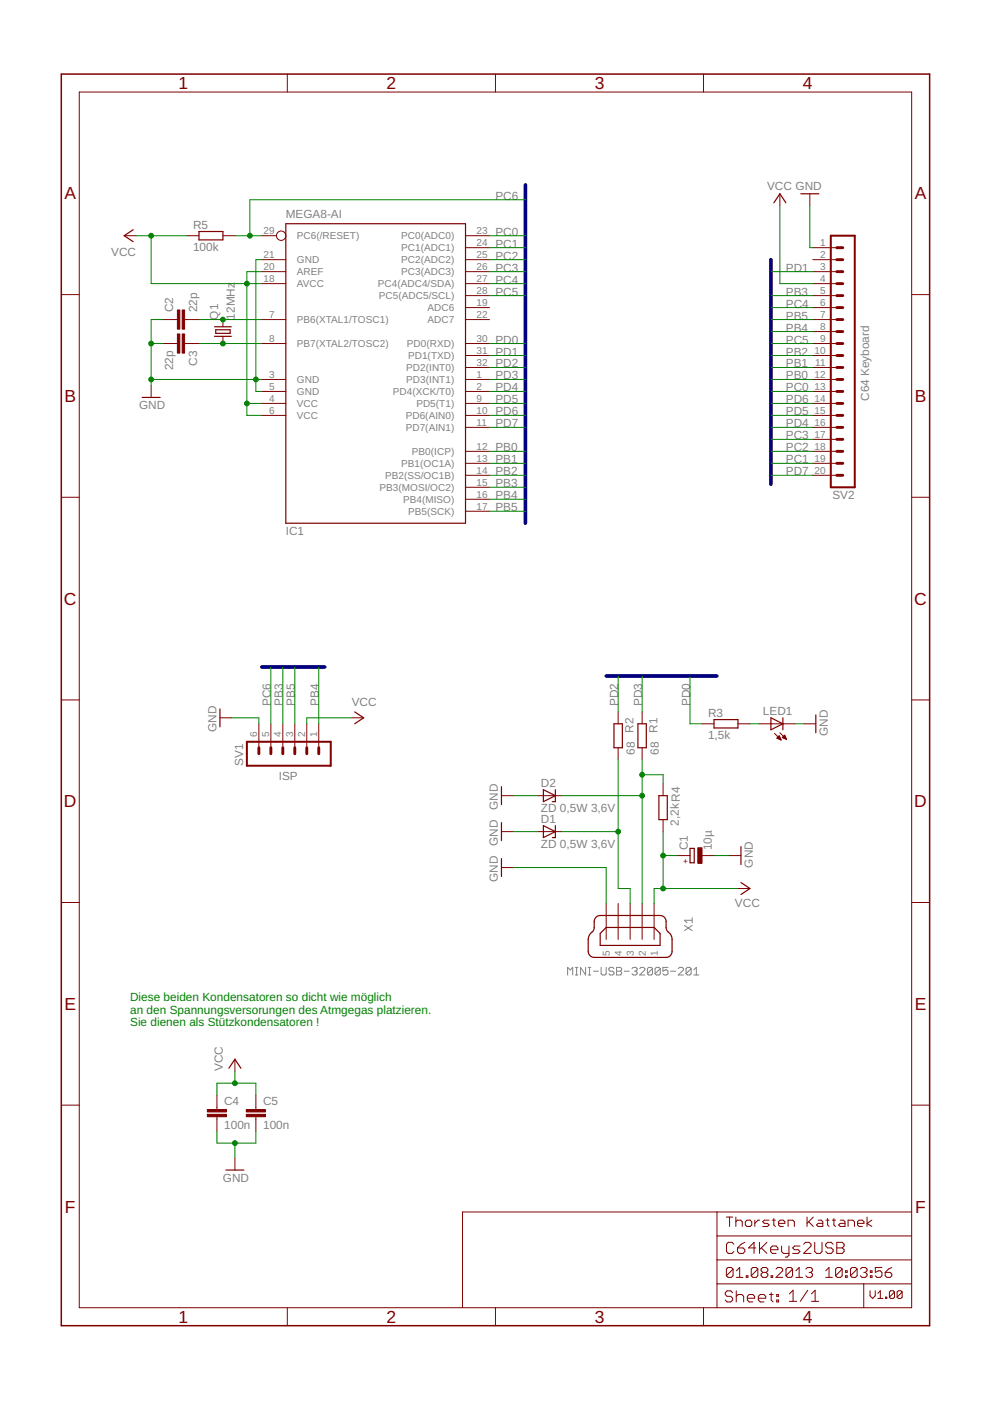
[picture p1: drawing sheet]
<svg xmlns="http://www.w3.org/2000/svg" width="210mm" height="297mm" viewBox="0 0 210 297" stroke-linecap="round" stroke-linejoin="round" font-family="sans-serif">
<g fill="none" stroke="#808080" stroke-width=".21">
<path d="M145.1 196.2l1.6 1.1M146.7 196.2l-1.6 1.1M146.7 195.1h-1.6l.5 .6M146.7 194.6v1.1M120.4 206.7v-1.6l.5 .5 .5-.5v1.6M122 206.7h.5M122 205.1h.5M122.3 205.1v1.6M124.2 205.1v1.6l-1.1-1.6v1.6M124.7 206.7h.6M124.7 205.1h.6M125 205.1v1.6"/>
<path d="M125.8 205.9h1.1M127.4 205.1v1.4l.3 .2h.6l.2-.2v-1.4M130.2 205.4l-.3-.3h-.6l-.2 .3v.2l.2 .3h.6l.3 .3v.3l-.3 .2h-.6l-.2-.2M130.7 205.1h.8l.3 .3v.2l-.3 .3 .3 .3v.3l-.3 .2h-.8zM130.7 205.9h.8M132.4 205.9h1M134 205.4l.3-.3h.5l.3 .3v.2l-.3 .3M134.5 205.9h.3M134.8 205.9l.3 .3v.3l-.3 .2h-.5l-.3-.2M135.6 205.4l.3-.3h.5l.3 .3v.2l-1.1 1.1h1.1M138.3 205.4v1.1l-.2 .2h-.6l-.2-.2M138.3 205.4l-.2-.3h-.6l-.2 .3v1.1"/>
<path d="M138.3 205.4l-1 1.1M140 205.4v1.1l-.3 .2h-.5l-.3-.2M140 205.4l-.3-.3h-.5l-.3 .3v1.1M140 205.4l-1.1 1.1M141.6 205.1h-1.1v.8l.9-.3 .2 .3v.6l-.2 .2h-.6l-.3-.2M142.2 205.9h1.1M143.8 205.4l.3-.3h.5l.3 .3v.2l-1.1 1.1h1.1M146.5 205.4v1.1l-.2 .2h-.6l-.2-.2M146.5 205.4l-.2-.3h-.6l-.2 .3v1.1M146.5 205.4l-1 1.1M147.1 206.7h1.1M147.1 205.6l.5-.5v1.6"/>
</g>
<g fill="none" stroke="#800000" stroke-width=".21">
<path d="M16.8 19.5h176.5v257.8h-176.5zM60.9 15.7v3.8M105.1 15.7v3.8M149.2 15.7v3.8M26.3 50h2.6M39.6 50h2.6M47.3 50h2.5M55.5 55.1h5.1M55.5 57.6h5.1M55.5 50h3.1M98.7 55.1h5.1M98.7 57.6h5.1"/>
<path d="M98.7 52.5h5.1M98.7 50h5.1M165.4 41.1v2.5M171.7 41.1v2.5M172.3 55.1h5.1M172.3 57.6h5.1M172.3 52.5h5.1M13 62.5h3.8M34.6 72.8h3M34.6 67.8h3M39.1 72.8h3.1M39.1 67.8h3.1"/>
<path d="M47.3 67.8v1.5M47.3 71.3v1.5M55.5 72.8h5.1M55.5 67.8h5.1M55.5 60.1h5.1M98.7 72.8h5.1M98.7 67.8h5.1M98.7 60.1h5.1M98.7 77.9h5.1M98.7 75.4h5.1M98.7 65.2h5.1M98.7 62.7h5.1"/>
<path d="M172.3 72.8h5.1M172.3 67.8h5.1M172.3 60.1h5.1M172.3 77.9h5.1M172.3 75.4h5.1M172.3 65.2h5.1M172.3 62.7h5.1M172.3 70.3h5.1M193.3 62.5h3.8M32 81.7v2.6M55.5 80.5h5.1M55.5 83h5.1"/>
<path d="M55.5 85.5h5.1M55.5 88.1h5.1M98.7 80.5h5.1M98.7 83h5.1M98.7 85.5h5.1M98.7 88.1h5.1M98.7 98.2h5.1M98.7 95.7h5.1M98.7 90.6h5.1M172.3 80.5h5.1M172.3 83h5.1M172.3 85.5h5.1"/>
<path d="M172.3 88.1h5.1M172.3 98.2h5.1M172.3 95.7h5.1M172.3 90.6h5.1M172.3 93.2h5.1M13 105.4h3.8M98.7 108.4h5.1M98.7 105.9h5.1M98.7 103.3h5.1M98.7 100.8h5.1M172.3 100.8h5.1M193.3 105.4h3.8"/>
<path d="M13 148.4h3.8M46.6 152.2h2.6M54.9 153.5v5M57.4 153.5v5M60 153.5v5M62.5 153.5v5M65 153.5v5M67.6 153.5v5M74.6 152.2h2.5M131.1 150.9v2.6M131.1 158.5v2.6M136.1 150.9v2.6"/>
<path d="M136.1 158.5v2.6M148.8 153.5h2.6M156.5 153.5h2.5M160.9 153.5h7.6M164.2 155.5l1.4 1.4M164.7 156.5l.5-.5 .4 .9zM164.8 156.5h.6M164.9 156.4h.5M164.9 156.6h.6M165 156.2h.3M165.1 156.1h.2M165.2 156.7h.3"/>
<path d="M165.4 155.4l1.4 1.4M165.5 156.8h.1M165.9 156.4l.5-.5 .4 .9zM165.9 156.4h.7M166 156.2h.5M166.1 156.5h.5M166.1 156.1h.4M166.3 156h.1M166.3 156.6h.4M166.6 156.7h.1M170.4 153.5h2.6M193.3 148.4h3.8"/>
<path d="M106.3 176.3h2.6M106.3 168.7h2.6M113.9 176.3h5.1M113.9 168.7h5.1M140.6 166.2v2.5M140.6 173.8v2.5M13 191.3h3.8M106.3 183.9h2.6M128.5 191.6v7.6M131.1 191.6v7.6M133.6 191.6v7.6M136.1 191.6v7.6"/>
<path d="M138.7 191.6v7.6M143.8 181.4h2.5M148.8 181.4h2.6M154.6 181.4h2.5M156.5 188.4h2.5M193.3 191.3h3.8M13 234.3h3.8M46 232.2v3M46 236.8v3M49.8 224.6v2.5M54.3 232.2v3M54.3 236.8v3"/>
<path d="M193.3 234.3h3.8M49.8 245.5v2.6M152 257v20.3M154 258h1.4M154.7 258v2M156 258v2M156 259l.4-.3h.6l.4 .3v1M158.4 258.7h.6l.4 .3v.7l-.4 .3h-.6l-.4-.3v-.7zM160 258.7v1.3M161.1 258.7h-.4l-.7 .7M163.1 258.7h-1l-.4 .3 .4 .4h.6l.4 .3-.4 .3h-1M163.7 258.7h.7"/>
<path d="M164.1 258.4v1.3l.3 .3M165.1 259.4h1.3v-.4l-.3-.3h-.7l-.3 .3v.7l.3 .3h.7M171.1 258v2M171.4 259l1 1M172.4 258l-1.3 1.4M173.5 258.7h.6l.4 .3v1h-1l-.4-.3 .4-.3h1M175.1 258.7h.7M175.5 258.4v1.3l.3 .3M176.5 258.7h.6M176.8 258.4v1.3l.3 .3M178.1 258.7h.7l.4 .3v1h-1.1l-.3-.3 .3-.3h1.1M181.8 259.4h1.4v-.4l-.4-.3h-.6l-.4 .3v.7l.4 .3h.6"/>
<path d="M183.8 258v2M184.8 258.7l-1 .7 1 .6M193.3 257h-95.2v20.3M60.9 277.3v3.8M105.1 277.3v3.8M149.2 277.3v3.8M152 272.2h41.3M152 267.1h41.3M152 262h41.3M155.3 274.1l-.4-.4h-.7l-.4 .4v.4l.4 .3h.7l.4 .5v.3l-.4 .4h-.7l-.4-.4M155.4 269.1l-.3-.4h-.7l-.4 .4v1.4M155.4 269.1v1.4l-.3 .3h-.7l-.4-.3"/>
<path d="M155.4 269.1l-1.4 1.4M155.6 263.8l-.4-.4h-.8l-.4 .4v1.5l.4 .4h.8l.4-.4M156.1 273.7v2.3M156.1 274.8l.4-.3h.8l.4 .3v1.2M156.1 270.8h1.4M156.1 269.4l.7-.7v2.1M156.4 264.6h1.1l.4 .4v.3l-.4 .4h-.7l-.4-.4zM157.9 263.4l-.8 .4-.7 .8M158.2 270.5h.4v.3h-.4zM158.5 275.3h1.5v-.5l-.4-.3h-.8l-.3 .3v.8l.3 .4h.8M160.3 264.6h-1.6l1.2-1.2v2.3M160.7 269.1l-.4-.4h-.7l-.3 .4v1.4"/>
<path d="M160.7 269.1v1.4l-.4 .3h-.7l-.3-.3M160.7 269.1l-1.4 1.4M160.8 275.3h1.5v-.5l-.3-.3h-.8l-.4 .3v.8l.4 .4h.8M161 263.4v2.3M161.4 264.6l1.2 1.1M161.7 269.8l-.3-.4v-.3l.3-.4h.7l.4 .4v.3l-.4 .4M161.7 269.8l-.3 .3v.4l.3 .3h.7l.4-.3v-.4l-.4-.3M161.7 269.8h.7M162.6 263.4l-1.6 1.6M163.1 274.5h.8M163.4 265h1.5v-.4l-.4-.4h-.7l-.4 .4v.7l.4 .4h.7M163.5 270.5h.3v.3h-.3z"/>
<path d="M163.5 274.1v1.5l.4 .4M164.5 269.1l.4-.4h.7l.3 .4v.3l-1.4 1.4h1.4M164.7 274.5h.4v.3h-.4zM164.7 275.6h.4v.4h-.4zM165.7 264.2v1.1l.4 .4h1.2M167.1 260v-1.3h1l.3 .3v1M167.3 264.2v1.9l-.4 .4h-.4M167.4 274.3l.7-.7v2.3M167.4 275.9h1.5M168 269.1l-.3-.4h-.7l-.4 .4v1.4M168 269.1v1.4l-.3 .3h-.7l-.4-.3M168 269.1l-1.4 1.4"/>
<path d="M168.7 270.8h1.5M168.7 269.4l.7-.7v2.1M169.6 264.2h-1.2l-.3 .4 .3 .4h.8l.4 .3-.4 .4h-1.1M170.4 263.8l.4-.4h.8l.4 .4v.4l-1.6 1.5h1.6M170.9 269.1l.3-.4h.7l.4 .4v.3l-.4 .4M171.3 273.6l-1.6 2.3M171.6 269.8h.3M171.9 269.8l.4 .3v.4l-.4 .3h-.7l-.3-.3M172 275.9h1.6M172 274.3l.8-.7v2.3M172.7 263.4v1.9l.4 .4h.8l.4-.4v-1.9M175.1 270.8h1.4"/>
<path d="M175.1 269.4l.7-.7v2.1M176.6 263.8l-.4-.4h-.7l-.4 .4v.4l.4 .4h.7l.4 .4v.3l-.4 .4h-.7l-.4-.4M177.4 263.4h1.2l.4 .4v.4l-.4 .4 .4 .4v.3l-.4 .4h-1.2zM177.4 264.6h1.2M178.6 269.1l-.4-.4h-.7l-.3 .4v1.4M178.6 269.1v1.4l-.4 .3h-.7l-.3-.3M178.6 269.1l-1.4 1.4M179.3 270.5h.3v.3h-.3zM179.3 269.4h.3v.4h-.3zM179.8 260v-1.3h1l.4 .3v1M181.7 269.1l-.3-.4h-.7l-.4 .4v1.4M181.7 269.1v1.4l-.3 .3h-.7l-.4-.3"/>
<path d="M181.7 269.1l-1.4 1.4M182.4 269.1l.4-.4h.7l.3 .4v.3l-.3 .4M183.1 272.2v5.1M183.1 269.8h.4M183.5 269.8l.3 .3v.4l-.3 .3h-.7l-.4-.3M184.5 273.7v1l.5 .6 .6-.6v-1M184.5 270.5h.4v.3h-.4zM184.5 269.4h.4v.4h-.4zM186.1 274.2l.5-.5v1.6M186.1 275.3h1.1M187 268.7h-1.4v1.1l.7-.4h.3l.4 .4v.7l-.4 .3h-.7l-.3-.3M187.7 269.8h1l.4 .3v.4l-.4 .3h-.7l-.3-.3z"/>
<path d="M187.7 275h.3v.3h-.3zM189.1 268.7l-.7 .4-.7 .7M189.7 273.9v1.1l-.3 .3h-.6l-.2-.3M189.7 273.9l-.3-.2h-.6l-.2 .2v1.1M189.7 273.9l-1.1 1.1M191.3 273.9v1.1l-.3 .3h-.5l-.3-.3M191.3 273.9l-.3-.2h-.5l-.3 .2v1.1M191.3 273.9l-1.1 1.1"/>
<circle cx="59.6" cy="50" r=".99"/>
</g>
<g fill="none" stroke="#800000" stroke-width=".25">
<path d="M28.2 48.7l-1.9 1.3 1.9 1.2M42.2 49.1h5.1v1.8h-5.1zM60.6 47.4h38.1v63.5h-38.1zM164.1 43l1.3-1.9 1.2 1.9M169.8 41.1h3.8M45.5 69.3h3.5M45.5 71.3h3.5M45.7 69.9h3.1v.8h-3.1zM30.1 84.3h3.9M46.6 150.3v3.8M75.2 150.9l1.9 1.3-1.9 1.3M130.2 153.5h1.8v5h-1.8z"/>
<path d="M135.3 153.5h1.7v5h-1.7zM151.4 152.6h5.1v1.7h-5.1zM163.4 152.2l2.6 1.3-2.6 1.2zM166 152.2v2.5M173 151.6v3.8M106.3 166.8v3.8M106.3 174.4v3.8M115.2 175l2.6 1.3-2.6 1.3zM115.2 167.4l2.6 1.3-2.6 1.3zM117.8 167.4v2.6h-.7M117.8 175v2.6h-.7M139.7 168.7h1.8v5.1h-1.8z"/>
<path d="M146.3 179.9h.9v3h-.9zM157.1 179.5v3.8M106.3 182v3.8M126.5 194.4l.8-.3h12.7l.5 .1 .4 .4a2.38 2.38 0 0 1 .3 2l.3 .9 .7 .7 .3 1v2.8l-.5 .7-.8 .3h-15.5l-.7-.5-.3-.8 .1-2.9 .2-.6 .7-.7a2.51 2.51 0 0 0 .3-2.1l.1-.6zM128.5 196.6h10.2l1.3 1.3v2.5h-12.7v-2.5zM157.1 187.1l1.9 1.3-1.9 1.3M48.5 226.5l1.3-1.9 1.3 1.9M47.9 248.1h3.8"/>
</g>
<g fill="#800000" stroke="#800000" stroke-width=".21">
<path d="M148 179.7h.8v3.3h-.8z"/>
<path d="M38.6 65.7h.5v4.1h-.5z"/>
<path d="M37.6 65.7h.5v4.1h-.5z"/>
<path d="M37.6 70.8h.5v4.1h-.5z"/>
<path d="M38.6 70.8h.5v4.1h-.5z"/>
<path d="M44 236.3h4v.5h-4z"/>
<path d="M44 235.2h4v.6h-4z"/>
<path d="M52.2 236.3h4.1v.5h-4.1z"/>
<path d="M52.2 235.2h4.1v.6h-4.1z"/>
</g>
<path d="M13 15.7h184.1v265.4h-184.1z" fill="none" stroke="#800000" stroke-width=".32"/>
<path d="M176.1 50h5.1v53.3h-5.1zM52.3 157.3h17.8v5h-17.8z" fill="none" stroke="#800000" stroke-width=".42"/>
<g fill="none" stroke="#800000" stroke-width=".61">
<path d="M177.4 57.6h1.3M177.4 55.1h1.3M177.4 52.5h1.3M177.4 62.7h1.3M177.4 60.1h1.3M177.4 70.3h1.3M177.4 67.8h1.3M177.4 65.2h1.3M177.4 75.4h1.3M177.4 72.8h1.3M177.4 77.9h1.3M177.4 83h1.3"/>
<path d="M177.4 80.5h1.3M177.4 90.6h1.3M177.4 88.1h1.3M177.4 85.5h1.3M177.4 95.7h1.3M177.4 93.2h1.3M177.4 98.2h1.3M177.4 100.8h1.3M54.9 158.5v1.3M57.4 158.5v1.3M60 158.5v1.3M62.5 158.5v1.3"/>
<path d="M65 158.5v1.3M67.6 158.5v1.3"/>
</g>
<path d="M111.4 39.2v71.7M163.4 55.1v47.6M55.5 141.4h13.4M128.5 143.3h23.5" fill="none" stroke="#000080" stroke-width=".76"/>
<g fill="none" stroke="#008000" stroke-width=".21">
<path d="M28.9 50h10.7M32 50v10.1h23.5M49.8 50h5.7M55.5 55.1h-1.2v27.9h1.2M55.5 57.6h-3.2v30.5h3.2M103.8 55.1h7.6M103.8 52.5h7.6M103.8 50h7.6M103.8 57.6h7.6M111.4 42.4h-58.4v7.6M163.4 57.6h8.9M165.4 43.6v16.5h6.9"/>
<path d="M171.7 43.6v8.9h.6M32 72.8h2.6M34.6 67.8h-2.6v13.9M42.2 67.8h13.3M42.2 72.8h13.3M103.8 72.8h7.6M103.8 60.1h7.6M103.8 62.7h7.6M103.8 77.9h7.6M103.8 75.4h7.6M163.4 67.8h8.9M163.4 72.8h8.9"/>
<path d="M163.4 70.3h8.9M163.4 62.7h8.9M163.4 77.9h8.9M163.4 75.4h8.9M163.4 65.2h8.9M32 80.5h23.5M52.3 85.5h3.2M103.8 80.5h7.6M103.8 83h7.6M103.8 85.5h7.6M103.8 88.1h7.6M103.8 95.7h7.6"/>
<path d="M103.8 98.2h7.6M103.8 90.6h7.6M163.4 80.5h8.9M163.4 83h8.9M163.4 85.5h8.9M163.4 88.1h8.9M163.4 95.7h8.9M163.4 98.2h8.9M163.4 93.2h8.9M163.4 90.6h8.9M103.8 105.9h7.6M103.8 103.3h7.6"/>
<path d="M103.8 108.4h7.6M103.8 100.8h7.6M163.4 100.8h8.9M49.2 152.2h5.7v1.3M57.4 141.4v12.1M60 141.4v12.1M62.5 141.4v12.1M67.6 141.4v12.1M74.6 152.2h-9.6v1.3M131.1 143.3v7.6M136.1 143.3v7.6M146.3 143.3v10.2h2.5"/>
<path d="M159 153.5h1.9M168.5 153.5h1.9M108.9 168.7h5M108.9 176.3h5M119 168.7h17.1M119 176.3h12.1M131.1 161.1v27.3h2.5v3.2M136.1 161.1v30.5M136.1 164.3h4.5v1.9M140.6 176.3v12.1M108.9 183.9h19.6v7.7M140.6 181.4h3.2"/>
<path d="M151.4 181.4h3.2M156.5 188.4h-17.8v3.2M46 232.2v-2.5h8.3v2.5M46 239.8v2.6h8.3v-2.6M49.8 227.1v2.6M49.8 242.4v3.1"/>
</g>
<g fill="#008000" stroke="#008000" stroke-width=".21">
<circle cx="136.1" cy="168.7" r=".51"/>
<circle cx="136.1" cy="164.3" r=".51"/>
<circle cx="131.1" cy="176.3" r=".51"/>
<circle cx="32" cy="72.8" r=".51"/>
<circle cx="54.3" cy="80.5" r=".51"/>
<circle cx="32" cy="80.5" r=".51"/>
<circle cx="49.8" cy="242.4" r=".51"/>
<circle cx="47.3" cy="67.8" r=".51"/>
<circle cx="47.3" cy="72.8" r=".51"/>
<circle cx="32" cy="50" r=".51"/>
<circle cx="52.3" cy="60.1" r=".51"/>
<circle cx="52.3" cy="85.5" r=".51"/>
<circle cx="140.6" cy="181.4" r=".51"/>
<circle cx="140.6" cy="188.4" r=".51"/>
<circle cx="49.8" cy="229.7" r=".51"/>
<circle cx="53" cy="50" r=".51"/>
</g>
<g font-size="4.1" fill="#800000">
<text x="37.8" y="18.9">1</text>
<text x="82" y="18.9">2</text>
<text x="126.1" y="18.9">3</text>
<text x="170.2" y="18.9">4</text>
<text x="13.7" y="42.3">A</text>
<text x="194" y="42.3">A</text>
<text x="13.7" y="85.2">B</text>
<text x="194" y="85.2">B</text>
<text x="13.6" y="128.2">C</text>
<text x="193.9" y="128.2">C</text>
<text x="13.6" y="171.2">D</text>
<text x="193.9" y="171.2">D</text>
<text x="13.7" y="214.1">E</text>
<text x="194" y="214.1">E</text>
<text x="13.8" y="257.1">F</text>
<text x="194.1" y="257.1">F</text>
<text x="37.8" y="280.5">1</text>
<text x="82" y="280.5">2</text>
<text x="126.1" y="280.5">3</text>
<text x="170.2" y="280.5">4</text>
</g>
<g font-size="2.8" fill="#808080">
<text x="162.6" y="40.3">VCC GND</text>
<text x="60.6" y="46.2">MEGA8-AI</text>
<text x="105" y="42.4">PC6</text>
<text x="40.9" y="53.3">100k</text>
<text x="40.9" y="48.5">R5</text>
<text x="105" y="50">PC0</text>
<text x="105" y="52.5">PC1</text>
<text x="23.6" y="54.3">VCC</text>
<text x="105" y="55.1">PC2</text>
<text x="105" y="57.6">PC3</text>
<text x="166.6" y="57.6">PD1</text>
<text x="105" y="60.1">PC4</text>
<text x="105" y="62.7">PC5</text>
<text x="166.6" y="62.7">PB3</text>
<text x="166.6" y="65.2">PC4</text>
<text x="36.7" y="66.2" transform="rotate(-90 36.7 66.2)">C2</text>
<text x="41.8" y="66.2" transform="rotate(-90 41.8 66.2)">22p</text>
<text x="46.3" y="67.8" transform="rotate(-90 46.3 67.8)">Q1</text>
<text x="49.8" y="67.8" transform="rotate(-90 49.8 67.8)">12MHz</text>
<text x="166.6" y="70.3">PB4</text>
<text x="166.6" y="67.8">PB5</text>
<text x="41.8" y="77.6" transform="rotate(-90 41.8 77.6)">C3</text>
<text x="105" y="72.8">PD0</text>
<text x="105" y="75.4">PD1</text>
<text x="105" y="77.9">PD2</text>
<text x="166.6" y="77.9">PB1</text>
<text x="166.6" y="75.4">PB2</text>
<text x="166.6" y="72.8">PC5</text>
<text x="36.7" y="78.6" transform="rotate(-90 36.7 78.6)">22p</text>
<text x="105" y="80.5">PD3</text>
<text x="105" y="83">PD4</text>
<text x="166.6" y="80.5">PB0</text>
<text x="166.6" y="83">PC0</text>
<text x="29.5" y="86.8">GND</text>
<text x="105" y="85.5">PD5</text>
<text x="105" y="88.1">PD6</text>
<text x="166.6" y="88.1">PD5</text>
<text x="166.6" y="85.5">PD6</text>
<text x="184.3" y="85" transform="rotate(-90 184.3 85)">C64 Keyboard</text>
<text x="105" y="95.7">PB0</text>
<text x="105" y="90.6">PD7</text>
<text x="166.6" y="95.7">PC2</text>
<text x="166.6" y="93.2">PC3</text>
<text x="166.6" y="90.6">PD4</text>
<text x="105" y="98.2">PB1</text>
<text x="105" y="100.8">PB2</text>
<text x="166.6" y="98.2">PC1</text>
<text x="166.6" y="100.8">PD7</text>
<text x="105" y="105.9">PB4</text>
<text x="105" y="103.3">PB3</text>
<text x="176.5" y="105.9">SV2</text>
<text x="60.6" y="113.5">IC1</text>
<text x="105" y="108.4">PB5</text>
<text x="57.4" y="149.7" transform="rotate(-90 57.4 149.7)">PC6</text>
<text x="60" y="149.7" transform="rotate(-90 60 149.7)">PB3</text>
<text x="62.5" y="149.7" transform="rotate(-90 62.5 149.7)">PB5</text>
<text x="67.6" y="149.7" transform="rotate(-90 67.6 149.7)">PB4</text>
<text x="74.6" y="149.7">VCC</text>
<text x="131.1" y="149.7" transform="rotate(-90 131.1 149.7)">PD2</text>
<text x="136.2" y="149.7" transform="rotate(-90 136.2 149.7)">PD3</text>
<text x="146.3" y="149.7" transform="rotate(-90 146.3 149.7)">PD0</text>
<text x="45.9" y="155.2" transform="rotate(-90 45.9 155.2)">GND</text>
<text x="150.1" y="152">R3</text>
<text x="161.8" y="151.7">LED1</text>
<text x="134.6" y="160.1" transform="rotate(-90 134.6 160.1)">68 R2</text>
<text x="139.7" y="160.1" transform="rotate(-90 139.7 160.1)">68 R1</text>
<text x="150.1" y="156.8">1,5k</text>
<text x="175.5" y="156" transform="rotate(-90 175.5 156)">GND</text>
<text x="51.6" y="162.4" transform="rotate(-90 51.6 162.4)">SV1</text>
<text x="59.1" y="165.4">ISP</text>
<text x="114.7" y="166.8">D2</text>
<text x="105.6" y="171.7" transform="rotate(-90 105.6 171.7)">GND</text>
<text x="114.7" y="172.1">ZD 0,5W 3,6V</text>
<text x="105.6" y="179.3" transform="rotate(-90 105.6 179.3)">GND</text>
<text x="114.7" y="179.8">ZD 0,5W 3,6V</text>
<text x="114.7" y="174.4">D1</text>
<text x="143.9" y="175.1" transform="rotate(-90 143.9 175.1)">2,2kR4</text>
<text x="145.8" y="180.3" transform="rotate(-90 145.8 180.3)">C1</text>
<text x="150.9" y="180.3" transform="rotate(-90 150.9 180.3)">10µ</text>
<text x="159.6" y="183.9" transform="rotate(-90 159.6 183.9)">GND</text>
<text x="105.6" y="186.9" transform="rotate(-90 105.6 186.9)">GND</text>
<text x="155.8" y="192.2">VCC</text>
<text x="47.3" y="227.1" transform="rotate(-90 47.3 227.1)">VCC</text>
<text x="47.5" y="239.4">100n</text>
<text x="47.5" y="234.4">C4</text>
<text x="55.8" y="239.4">100n</text>
<text x="55.8" y="234.4">C5</text>
<text x="47.3" y="250.6">GND</text>
</g>
<g font-size="2.8" fill="#008000">
<text x="27.6" y="212.3">Diese beiden Kondensatoren so dicht wie möglich</text>
<text x="27.6" y="214.9">an den Spannungsversorungen des Atmgegas platzieren.</text>
<text x="27.6" y="217.6">Sie dienen als Stützkondensatoren !</text>
</g>
<g font-size="2.4" fill="#808080">
<text x="55.9" y="49.6">29</text>
<text x="62.9" y="50.7">PC6(/RESET)</text>
<text x="85.1" y="53.3">PC1(ADC1)</text>
<text x="85.1" y="50.7">PC0(ADC0)</text>
<text x="101" y="52.2">24</text>
<text x="101" y="49.6">23</text>
<text x="173.9" y="52.2">1</text>
<text x="55.9" y="54.7">21</text>
<text x="55.9" y="57.2">20</text>
<text x="55.9" y="59.8">18</text>
<text x="62.9" y="55.8">GND</text>
<text x="62.9" y="58.4">AREF</text>
<text x="85.1" y="58.4">PC3(ADC3)</text>
<text x="85.1" y="55.8">PC2(ADC2)</text>
<text x="101" y="59.8">27</text>
<text x="101" y="57.2">26</text>
<text x="101" y="54.7">25</text>
<text x="173.9" y="54.7">2</text>
<text x="173.9" y="57.2">3</text>
<text x="173.9" y="59.8">4</text>
<text x="62.9" y="60.9">AVCC</text>
<text x="80.1" y="60.9">PC4(ADC4/SDA)</text>
<text x="80.3" y="63.4">PC5(ADC5/SCL)</text>
<text x="90.7" y="66">ADC6</text>
<text x="101" y="64.9">19</text>
<text x="101" y="62.3">28</text>
<text x="173.9" y="62.3">5</text>
<text x="173.9" y="64.9">6</text>
<text x="57.1" y="67.4">7</text>
<text x="62.9" y="68.5">PB6(XTAL1/TOSC1)</text>
<text x="90.7" y="68.5">ADC7</text>
<text x="101" y="67.4">22</text>
<text x="173.9" y="67.4">7</text>
<text x="173.9" y="69.9">8</text>
<text x="57.1" y="72.5">8</text>
<text x="62.9" y="73.6">PB7(XTAL2/TOSC2)</text>
<text x="86.3" y="73.6">PD0(RXD)</text>
<text x="86.5" y="76.1">PD1(TXD)</text>
<text x="101" y="77.6">32</text>
<text x="101" y="75">31</text>
<text x="101" y="72.5">30</text>
<text x="172.7" y="75">10</text>
<text x="172.9" y="77.6">11</text>
<text x="173.9" y="72.5">9</text>
<text x="57.1" y="80.1">3</text>
<text x="57.1" y="82.6">5</text>
<text x="62.9" y="81.2">GND</text>
<text x="62.9" y="83.8">GND</text>
<text x="83.3" y="83.8">PD4(XCK/T0)</text>
<text x="86.1" y="81.2">PD3(INT1)</text>
<text x="86.1" y="78.7">PD2(INT0)</text>
<text x="101" y="82.6">2</text>
<text x="101" y="80.1">1</text>
<text x="172.7" y="80.1">12</text>
<text x="172.7" y="82.6">13</text>
<text x="57.1" y="85.2">4</text>
<text x="57.1" y="87.7">6</text>
<text x="62.9" y="86.3">VCC</text>
<text x="62.9" y="88.8">VCC</text>
<text x="86" y="88.8">PD6(AIN0)</text>
<text x="88.3" y="86.3">PD5(T1)</text>
<text x="101" y="87.7">10</text>
<text x="101" y="85.2">9</text>
<text x="172.7" y="85.2">14</text>
<text x="172.7" y="87.7">15</text>
<text x="86" y="91.4">PD7(AIN1)</text>
<text x="101" y="95.3">12</text>
<text x="101" y="90.3">11</text>
<text x="172.7" y="90.3">16</text>
<text x="172.7" y="92.8">17</text>
<text x="172.7" y="95.3">18</text>
<text x="81.6" y="101.5">PB2(SS/OC1B)</text>
<text x="85.1" y="99">PB1(OC1A)</text>
<text x="87.3" y="96.5">PB0(ICP)</text>
<text x="101" y="100.4">14</text>
<text x="101" y="97.9">13</text>
<text x="172.7" y="97.9">19</text>
<text x="172.7" y="100.4">20</text>
<text x="80.5" y="104.1">PB3(MOSI/OC2)</text>
<text x="85.5" y="106.6">PB4(MISO)</text>
<text x="101" y="105.5">16</text>
<text x="101" y="103">15</text>
<text x="86.5" y="109.2">PB5(SCK)</text>
<text x="101" y="108">17</text>
<text x="54.5" y="156.2" transform="rotate(-90 54.5 156.2)">6</text>
<text x="57.1" y="156.2" transform="rotate(-90 57.1 156.2)">5</text>
<text x="59.6" y="156.2" transform="rotate(-90 59.6 156.2)">4</text>
<text x="62.2" y="156.2" transform="rotate(-90 62.2 156.2)">3</text>
<text x="64.7" y="156.2" transform="rotate(-90 64.7 156.2)">2</text>
<text x="67.2" y="156.2" transform="rotate(-90 67.2 156.2)">1</text>
<text x="129.3" y="202.7" transform="rotate(-90 129.3 202.7)">5</text>
<text x="131.8" y="202.7" transform="rotate(-90 131.8 202.7)">4</text>
<text x="134.4" y="202.7" transform="rotate(-90 134.4 202.7)">3</text>
<text x="136.9" y="202.7" transform="rotate(-90 136.9 202.7)">2</text>
<text x="139.5" y="202.7" transform="rotate(-90 139.5 202.7)">1</text>
</g>
<text font-size="2" fill="#800000" x="144.9" y="183.3">+</text>
</svg>
